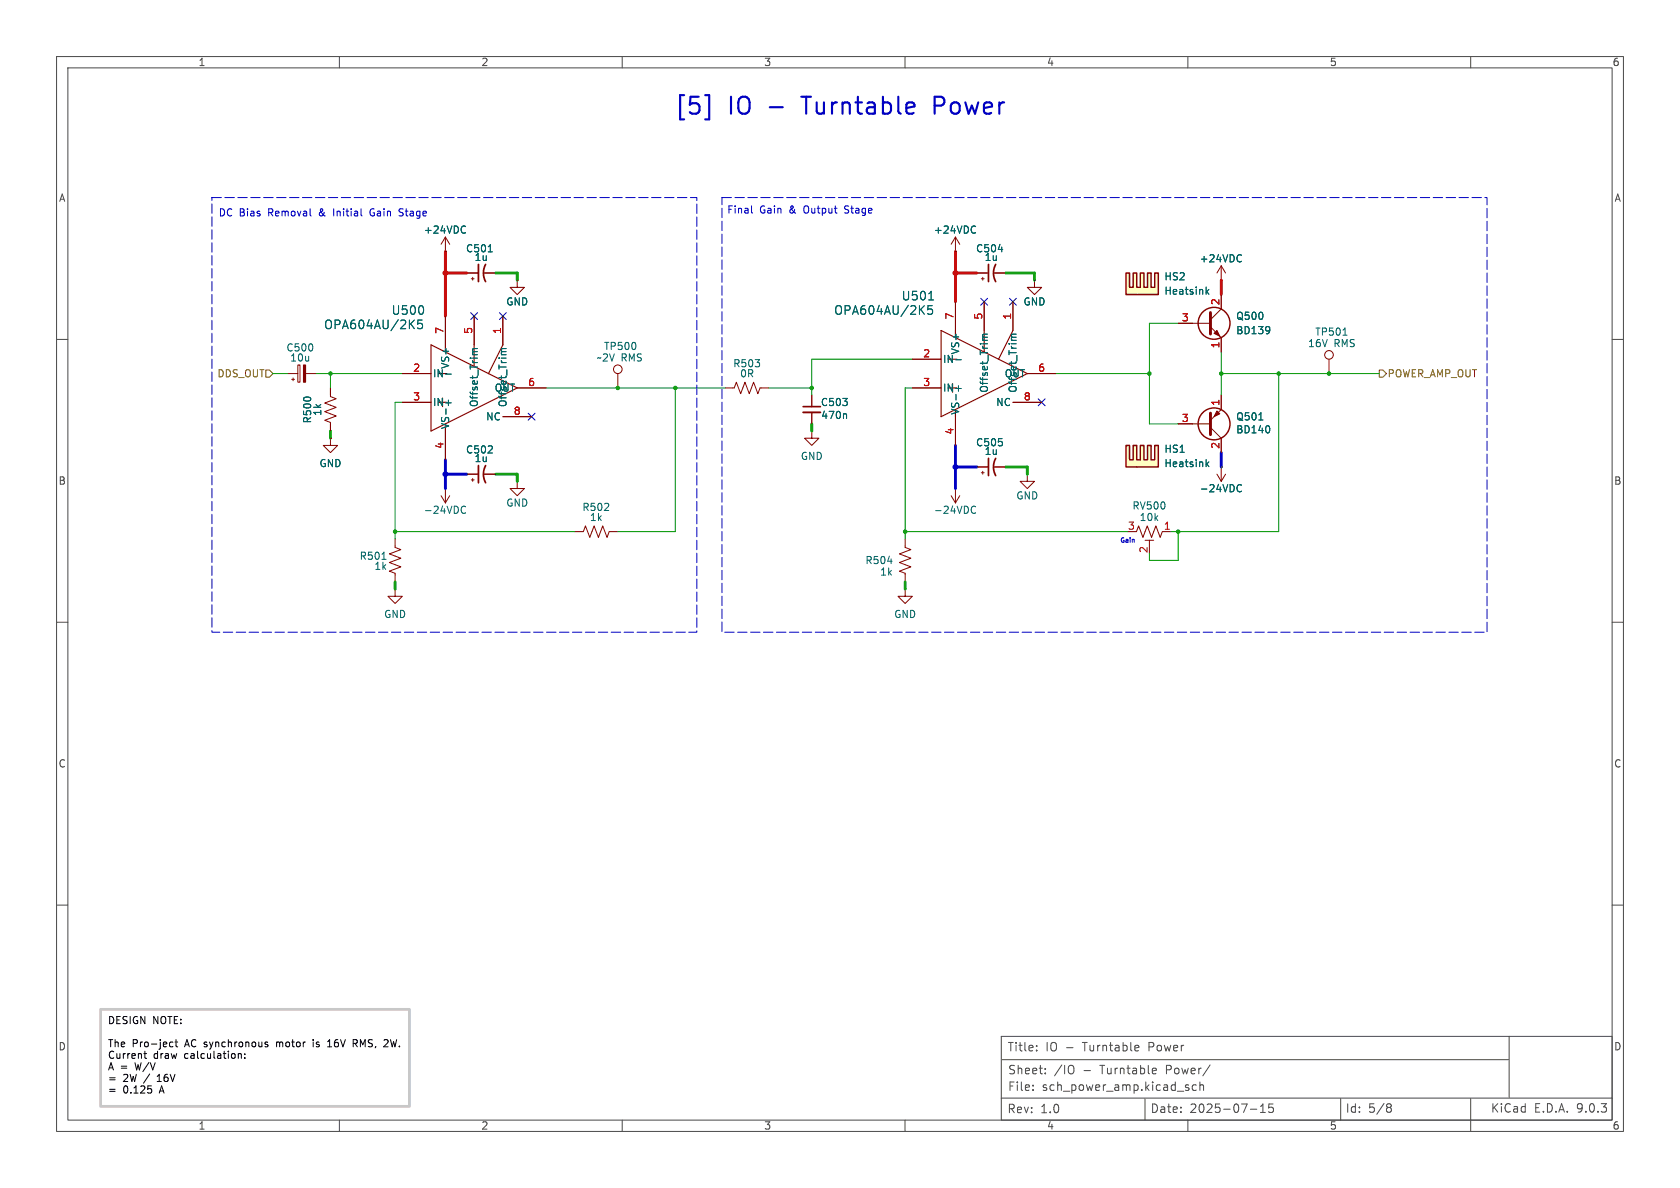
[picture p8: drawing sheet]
<svg xmlns="http://www.w3.org/2000/svg" width="297mm" height="210mm" viewBox="0 0 297 210" stroke-linecap="round" stroke-linejoin="round" font-family="sans-serif">
<g fill="none" stroke="#484848" stroke-width=".18">
<path d="M10 10h277v190h-277zM12 12h273v186h-273zM60 10v2M110 10v2M160 10v2M210 10v2M260 10v2M10 60h2M285 60h2M10 110h2M285 110h2M10 160h2"/>
<path d="M285 160h2M60 198v2M110 198v2M160 198v2M177 194.1h108M177 183.2h108v14.8h-108zM177.2 187.3h89.5M182.6 192.6v.2M182.6 191.8v.2M183.3 185.6v.2M183.3 184.9v.1M184.8 189.7v.1"/>
<path d="M184.8 188.9v.1M189.6 188.4a1.07 1.07 0 0 1 0 1.4M200.8 184.8l.5 .1v.2l-.7 .2M201.3 185.7l-.5 .1M202.4 194.3v3.7M203.9 188.8l.5 .1v.3l-.7 .1M204.4 189.8h-.5M209.8 192.3h.3l.1 .2-.2 .3h-.3M209.8 191.8h.3M210 198v2M211.5 191.8h-.4l-.3 .2v.5l.1 .2h.6M212.1 191.9l.2-.1h.4l.1 1"/>
<path d="M212.1 191.3v1.5M213.9 188.3l-1.3 1.9M221.1 196.1h1.1M222.8 196.7h.9M222.8 195.6l.5-.4v1.5M225.1 195.2h-.8v.7l.2-.2 .5 .1 .1 .2v.5l-.3 .2-.5-.2M237 194.2v3.8M245.4 195.8h.3M245.4 195.1l.4 .1 .2 .2-.3 .4M245.7 195.8l.2 .1 .1 .4-.2 .3h-.4M260 194.2v5.8M266.8 183.2v10.8"/>
</g>
<g fill="none" stroke="#840000" stroke-width=".18">
<path d="M168.9 53.3v5.1M172.7 48.3h2.1M173.5 49.3h.5M173.7 49v.5M174 53.3v5.1M175.8 48.3h2M179.1 53.3v5.1M161.3 63.5h5.1M161.3 68.6h5.1M168.9 73.7v5M179.1 71.1h5M181.6 66h5.1"/>
<path d="M234.9 63.5v2.5M91.4 85.1v1.3h1.3l-1.3 1.2-1.2-1.2h1.2M91.4 85.1h.1M101.6 94h1.5l.4-1 .8 2 .7-2 .8 2 .8-2 .7 2 .4-1h1.5M168.1 87.6l.8 1.3M168.9 86.4h.1M168.9 86.4v2.5M169.7 87.6l-.8 1.3M172.7 82.6h2.1M173.5 83.6h.5M173.7 83.3v.5M175.8 82.6h2"/>
<path d="M181.6 83.8v1.3h1.3l-1.3 1.3-1.3-1.3h1.3M181.6 83.8h.1M200.7 94h.2l.4-1 .8 2 .7-2 .8 2 .7-2 .8 2 .4-1M202.4 95.5h1.6M203.2 95.5v1M205.7 94h1.3M215.1 83.8l.8 1.3M215.9 82.6h.1M215.9 82.6v2.5M216.7 83.8l-.8 1.3"/>
<circle cx="234.9" cy="62.7" r=".76"/>
</g>
<path d="M174.8 46.7v3.1M176 46.7a3.2 3.2 0 0 0 0 3.1M174.8 81v3.1M176 81a3.2 3.2 0 0 0 0 3.1" fill="none" stroke="#840000" stroke-width=".3"/>
<g fill="none" stroke="#006464" stroke-width=".18">
<path d="M162.8 54.7l.6 .9M163.4 54l-.9 .9M164.2 53h.9M164.8 54h-.7l-.1 .8 .2-.2 .5 .1 .2 .2-.1 .5-.2 .2-.6-.2M173.9 59.6l-.2 .2M173.9 59.6h.7M174.6 59.1h-.8l-.1 .3 .2 .2M176.5 44.1h.8M179 59.6h.6M179 59.6l-.2 .2M179.6 59.1h-.7l-.1 .3 .2 .2M237.4 59.3h.7"/>
<path d="M169 63.6h.9M169 69.7v1M171.8 90.6l.3 .1 .4-.1M172.5 89.6l-.4-.1-.3 .2M218.8 86.8l.3 .1 .4-.1M219.5 85.8l-.4-.1-.3 .2"/>
</g>
<path d="M166.4 58.4l15.2 7.6-15.2 7.7zM168.9 58.4v1.3M174 58.4v3.8M179.1 58.4l-2.6 5.1" fill="none" stroke="#840000" stroke-width=".2"/>
<g fill="#ffffc2">
<path d="M199.1 48.3h.6v2.5h.6v-2.5h.7v2.5h.6l-.6 1.3h-1.9z"/>
<path d="M201.6 48.3h.6v2.5h.7v-2.5h.6v2.5h.6v-2.5h.7v3.8h-3.8l.6-1.3z"/>
</g>
<g fill="none" stroke="#840000" stroke-width=".25">
<path d="M199.1 48.3h.6v2.5h.6v-2.5h.7v2.5h.6v-2.5h.6v2.5h.7v-2.5h.6v2.5h.6v-2.5h.7v3.8h-5.7z"/>
<circle cx="214.6" cy="57.1" r="2.82"/>
<circle cx="214.6" cy="74.9" r="2.82"/>
</g>
<path d="M213.4 51.5l.3 .5M213.7 51.2l-.5 .5M219.2 45l.3 .2M219.5 46.2l-.3 .1M224.4 57.8v.1a1.07 1.07 0 0 1-.1 1M224.5 58.3l-.1 .2M222.5 74.2h.8M224.4 75.4l.1 .3-.1 .7" fill="none" stroke="#006464" stroke-width=".18"/>
<path d="M208.3 57.2h5.7M214 57.8l1.9 1.9v2.5M215.9 49.5h.1M215.9 52.1v2.5l-1.9 1.9M215.9 47v2.5M215.9 47l-.8 1.3M215.9 47l.8 1.3M208.3 74.9h5.7M214 75.6l1.9 1.9v2.5M215.9 69.9v2.5l-1.9 1.9" fill="none" stroke="#840000" stroke-width=".18"/>
<path d="M214 55.2v3.9M214 73v3.8" fill="none" stroke="#840000" stroke-width=".51"/>
<g fill="#840000" stroke="#840000" stroke-width=".18">
<path d="M214.6 58.9l.5-.5 .5 1z"/>
<path d="M215.1 72.6l.5 .6-1 .5z"/>
</g>
<g fill="#ffffc2">
<path d="M199.1 78.7h.6v2.6h.6v-2.6h.7v2.6h.6l-.6 1.3h-1.9z"/>
<path d="M201.6 78.7h.6v2.6h.7v-2.6h.6v2.6h.6v-2.6h.7v3.9h-3.8l.6-1.3z"/>
</g>
<path d="M199.1 78.7h.6v2.6h.6v-2.6h.7v2.6h.6v-2.6h.6v2.6h.7v-2.6h.6v2.6h.6v-2.6h.7v3.9h-5.7z" fill="none" stroke="#840000" stroke-width=".25"/>
<g fill="none" stroke="#006464" stroke-width=".18">
<path d="M82.1 39.9l.2 .2M172.2 39.9l.3 .2M72.6 57.2l.6 .9M73.2 56.6l-.8 .8M73.9 56.6l-.1 .7 .2-.1h.6l.1 .6-.3 .3-.6-.1M74.8 54.3v1M82.3 41.1l-.2 .1M86.3 44.5h.7M162.8 54.7l.6 .9M163.4 54l-.9 .9M164.2 53h.9M164.8 54h-.7l-.1 .8 .2-.2 .5 .1 .2 .2-.1 .5-.2 .2-.6-.2"/>
<path d="M172.5 41.1l-.3 .1M173.9 59.6l-.2 .2M173.9 59.6h.7M174.6 59.1h-.8l-.1 .3 .2 .2M176.5 44.1h.8M179 59.6h.6M179 59.6l-.2 .2M179.6 59.1h-.7l-.1 .3 .2 .2M213.4 51.5l.3 .5M213.7 51.2l-.5 .5M219.2 45l.3 .2M219.5 46.2l-.3 .1"/>
<path d="M224.4 57.8v.1a1.07 1.07 0 0 1-.1 1M224.5 58.3l-.1 .2M78.8 66.1h1M78.8 72.3v.9M83.7 62.2l-.1 .1M83.7 62.2h.7M84.4 61.6l-.8 .1v.3l.1 .2M88.8 62.2h.7M88.8 62.2l-.2 .1M89.5 61.6l-.8 .1-.1 .3 .2 .2M149.5 73.1l.2 .2v.7M169 63.6h.9"/>
<path d="M169 69.7v1M222.5 74.2h.8M224.4 75.4l.1 .3-.1 .7M67.5 98.9h.7M81.6 90.6l.3 .1 .4-.1M82.3 89.6l-.4-.1-.3 .2M156.9 99.2h.8M213.4 82l.3 .5M213.7 81.6l-.5 .5M218.8 86.8l.3 .1 .4-.1M219.5 85.8l-.4-.1-.3 .2"/>
</g>
<path d="M84.6 46.7v3.1M85.9 46.7a3.2 3.2 0 0 0 0 3.1M142 71.9h3M84.6 82.3v3M85.9 82.3a3.2 3.2 0 0 0 0 3" fill="none" stroke="#840000" stroke-width=".3"/>
<g fill="none" stroke="#840000" stroke-width=".18">
<path d="M78.7 44.5h.1M78.7 41.9l-.7 1.3M78.7 41.9l.8 1.3M78.7 41.9v2.6M78.7 55.9v5.1M82.5 48.3h2.1M83.3 49.3h.5M83.6 49v.5M83.8 55.9v5.1M85.6 48.3h2M88.9 55.9v5.1M91.4 49.5v1.3h1.3l-1.3 1.3-1.2-1.3h1.2"/>
<path d="M91.4 49.5h.1M168.9 44.5h.1M168.9 41.9l-.8 1.3M168.9 41.9l.8 1.3M168.9 41.9v2.6M168.9 53.3v5.1M172.7 48.3h2.1M174 53.3v5.1M175.8 48.3h2M179.1 53.3v5.1M182.9 49.5v1.3h1.2l-1.2 1.3-1.3-1.3h1.3M182.9 49.5h.1"/>
<path d="M208.3 57.2h2.5M215.9 49.5h.1M215.9 52.1v2.5M215.9 59.7v2.5M50.8 66h1.9M51.6 67.1h.5M51.8 66.8v.5M52.7 64.5h.3v3.1h-.3zM54 66h1.9M58.4 68.6v1.5l1 .4-2 .7 2 .8-2 .8 2 .7-2 .8 1 .4v1.5M58.4 77.5v1.2h1.3l-1.3 1.3-1.3-1.3h1.3M58.4 77.5h.1"/>
<path d="M71.1 66h5.1M71.1 71.1h5.1M78.7 76.2v5.1M88.9 73.7h5.1M91.4 68.6h5.1M109.2 66v2.6M128.3 68.6h1.5l.4-1 .7 2 .8-2 .8 2 .7-2 .8 2 .4-1h1.5M143.5 76.2v1.3h1.3l-1.3 1.2-1.3-1.2h1.3M143.5 76.2h.1M143.5 69.9v2M143.5 72.9v2M161.3 68.6h5.1"/>
<path d="M161.3 63.5h5.1M168.9 73.7v5M179.1 71.1h5M181.6 66h5.1M208.3 74.9h2.5M215.9 69.9v2.5M215.9 77.5v2.5M69.8 95.3v1.5l1.1 .4-2.1 .7 2.1 .8-2.1 .7 2.1 .8-2.1 .8 1 .3v1.6M78 87.6l.7 1.3M78.7 86.4h.1M78.7 86.4v2.5M79.5 87.6l-.8 1.3"/>
<path d="M82.5 83.8h2.1M83.3 84.8h.5M83.6 84.6v.5M85.6 83.8h2M160 95.3v1.5l1 .4-2 .7 2 .8-2 .7 2 .8-2 .8 1 .3v1.6M172.7 82.6h2.1M175.8 82.6h2M215.9 82.6h.1M69.8 104.1v1.3h1.3l-1.3 1.3-1.2-1.3h1.2M69.8 104.1h.1M160 104.1v1.3h1.3l-1.3 1.3-1.3-1.3h1.3M160 104.1h.1"/>
<circle cx="109.2" cy="65.3" r=".76"/>
</g>
<path d="M53.6 64.5h.4v3.1h-.4z" fill="#840000" stroke="#840000" stroke-width=".18"/>
<path d="M76.2 61l15.2 7.6-15.2 7.6zM78.7 61v1.2M83.8 61v3.8M88.9 61l-2.5 5" fill="none" stroke="#840000" stroke-width=".2"/>
<path d="M142 72.9h3" fill="none" stroke="#840000" stroke-width=".33"/>
<path d="M47 65.4h.6l.7 .6-.7 .7h-.6zM243.8 65.4h.7l.6 .6-.6 .7h-.7z" fill="none" stroke="#725600" stroke-width=".18"/>
<g fill="none" stroke="#009600" stroke-width=".18">
<path d="M208.3 57.2h-5.1v17.7h5.1M48.3 66h2.5M55.9 66h15.2M58.4 66v2.6M71.1 71.1h-1.3v24.2M96.5 68.6h31.8M119.4 68.6v25.4h-10.2M135.9 68.6h7.6M161.3 63.5h-17.8v6.4M161.3 68.6h-1.3v26.7M186.7 66h16.5M215.9 66h27.9"/>
<path d="M215.9 62.2v7.7M226.1 66v28h-19.1M69.8 94h31.8M160 94h39.4M208.3 94v5.1h-5.1v-1.3"/>
</g>
<path d="M168.9 78.7v7.7M78.7 81.3v5.1M78.7 83.8h3.8M168.9 82.6h3.8M215.9 80v2.6" fill="none" stroke="#0000c2" stroke-width=".51"/>
<path d="M87.6 48.3h3.8v1.2M177.8 48.3h5.1v1.2M58.4 76.2v1.3M143.5 74.9v1.3M87.6 83.8h3.8v1.3M177.8 82.6h3.8v1.2M69.8 102.9v1.2M160 102.9v1.2" fill="none" stroke="#00c200" stroke-width=".51"/>
<path d="M78.7 44.5v11.4M78.7 48.3h3.8M168.9 44.5v8.8M168.9 48.3h3.8M215.9 49.5v2.6" fill="none" stroke="#f00" stroke-width=".51"/>
<path d="M83.2 55.3l1.2 1.2M84.4 55.3l-1.2 1.2M88.3 55.3l1.2 1.2M89.5 55.3l-1.2 1.2M173.4 52.7l1.2 1.2M174.6 52.7l-1.2 1.2M178.5 52.7l1.2 1.2M179.7 52.7l-1.2 1.2M93.4 73.1l1.2 1.2M94.6 73.1l-1.2 1.2M183.5 70.5l1.3 1.2M184.8 70.5l-1.3 1.2" fill="none" stroke="#000084" stroke-width=".18"/>
<path d="M124.7 16.8h.7v4.3h-.7M136.1 19h2.3M161.5 18.2l.2 .6-1.5 .3M165.2 18.7h1.2M166.4 17.1h-1.2v3" fill="none" stroke="#0000c2" stroke-width=".38"/>
<path d="M17.8 178.4h54.6v17.2h-54.6z" fill="none" stroke="#c8c8c8" stroke-width=".5"/>
<g fill="none" stroke="#000" stroke-width=".18">
<path d="M25.6 185.8v1.1l.3 .2M26.2 192h.6M26.6 192.4l.2 .3v.3l-.2 .2M30 184.9l.2 .1h.4M30.6 184.3l-.4-.1-.2 .1M30.9 184.2h.5M31.1 183.8v1.1l.3 .1M42.1 186.2v.9M42.7 186.4v.7M43.3 187v.1M46.9 184.6l.4 .1 .1 .2-.2 .1h-.4M46.9 184.3h.4"/>
<path d="M55.4 183.8v.1M55.4 184.2v.8M57.9 185h.7M57.9 184.1l.4-.3v1.2M62.4 183.8h.6M62.7 184.4l.5 .6M63 184.4h-.6M68.1 183.8h.3l.2 .2M68.6 184.1l-.8 .9h.8"/>
</g>
<path d="M54.9 38.1l.1 .1M65.6 37l-.2 .4 .2 .7M70.5 38.1l.5 .1M71.1 36.9h-.3l-.3 .2 .2 .3 .3 .2M132.9 36.4v1.1l.1 .2" fill="none" stroke="#0000c2" stroke-width=".18"/>
<path d="M37.5 34.9h85.7v76.9h-85.7zM127.6 34.9h135.3v76.9h-135.3z" fill="none" stroke="#0000c2" stroke-width=".18" stroke-dasharray="1.7 .6"/>
<g fill="#009600" stroke="#009600" stroke-width=".18">
<circle cx="69.8" cy="94" r=".3"/>
<circle cx="58.4" cy="66" r=".3"/>
<circle cx="109.2" cy="68.6" r=".3"/>
<circle cx="160" cy="94" r=".3"/>
<circle cx="143.5" cy="68.6" r=".3"/>
<circle cx="119.4" cy="68.6" r=".3"/>
<circle cx="215.9" cy="66" r=".3"/>
<circle cx="208.3" cy="94" r=".3"/>
<circle cx="234.9" cy="66" r=".3"/>
<circle cx="226.1" cy="66" r=".3"/>
<circle cx="203.2" cy="66" r=".3"/>
</g>
<g fill="#f00" stroke="#f00" stroke-width=".18">
<circle cx="78.7" cy="48.3" r=".43"/>
<circle cx="168.9" cy="48.3" r=".43"/>
</g>
<g fill="#0000c2" stroke="#0000c2" stroke-width=".18">
<circle cx="78.7" cy="83.8" r=".43"/>
<circle cx="168.9" cy="82.6" r=".43"/>
</g>
<g font-size="4.2" fill="#0000c2">
<text x="119.1" y="20.8">[5]</text>
<text x="128.8" y="20.8">IO</text>
<text x="142.7" y="20.8">Turntable</text>
<text x="166.4" y="20.8">Power</text>
</g>
<g font-size="2.1" fill="#006464">
<text x="159.3" y="53.3">U501</text>
<text x="57.2" y="58.4">OPA604AU/2K5</text>
<text x="69.1" y="55.9">U500</text>
<text x="147.4" y="55.9">OPA604AU/2K5</text>
</g>
<g font-size="2.1" fill="#484848">
<text x="178" y="186.1">Title:</text>
<text x="178.1" y="190.1">Sheet:</text>
<text x="184.8" y="186.1">IO -</text>
<text x="186.3" y="190.1">/IO</text>
<text x="191.5" y="190.1">-</text>
<text x="191.6" y="186.1">Turntable</text>
<text x="194.7" y="190.1">Turntable</text>
<text x="203.3" y="186.1">Power</text>
<text x="206.4" y="190.1">Power/</text>
<text x="178" y="197">Rev:</text>
<text x="178.1" y="193.1">File:</text>
<text x="183.9" y="197">1.0</text>
<text x="184.2" y="193.1">sch_power_amp.kicad_sch</text>
<text x="203.3" y="196.9">Date:</text>
<text x="210.3" y="196.9">2025-07-15</text>
<text x="237.8" y="196.9">Id:</text>
<text x="241.9" y="196.9">5/8</text>
<text x="263.5" y="196.9">KiCad</text>
<text x="271.2" y="196.9">E.D.A.</text>
<text x="278.8" y="196.9">9.0.3</text>
</g>
<g font-size="1.8" fill="#484848">
<text x="35" y="11.9">1</text>
<text x="85" y="11.9">2</text>
<text x="135" y="11.9">3</text>
<text x="185" y="11.9">4</text>
<text x="235" y="11.9">5</text>
<text x="285" y="11.9">6</text>
<text x="10.3" y="35.9">A</text>
<text x="285.3" y="35.9">A</text>
<text x="10.3" y="85.9">B</text>
<text x="285.3" y="85.9">B</text>
<text x="10.3" y="135.9">C</text>
<text x="285.3" y="135.9">C</text>
<text x="10.3" y="185.9">D</text>
<text x="285.3" y="185.9">D</text>
<text x="35" y="199.9">1</text>
<text x="85" y="199.9">2</text>
<text x="135" y="199.9">3</text>
<text x="185" y="199.9">4</text>
<text x="235" y="199.9">5</text>
<text x="285" y="199.9">6</text>
</g>
<g font-size="1.8" fill="#0000c2">
<text x="38.6" y="38.5">DC Bias</text>
<text x="47.5" y="38.5">Removal</text>
<text x="56.7" y="38.5">&amp;</text>
<text x="59.4" y="38.5">Initial</text>
<text x="66.1" y="38.5">Gain</text>
<text x="71.4" y="38.5">Stage</text>
<text x="128.5" y="38">Final</text>
<text x="134.3" y="38">Gain</text>
<text x="139.6" y="38">&amp;</text>
<text x="142.4" y="38">Output</text>
<text x="149.8" y="38">Stage</text>
</g>
<g font-size="1.8" fill="#006464">
<text x="74.8" y="41.5">+24VDC</text>
<text x="165" y="41.5">+24VDC</text>
<text x="82.3" y="44.8">C501</text>
<text x="83.8" y="46.3">1u</text>
<text x="172.5" y="44.8">C504</text>
<text x="174" y="46.3">1u</text>
<text x="212" y="46.6">+24VDC</text>
<text x="205.7" y="49.8">HS2</text>
<text x="205.7" y="52.3">Heatsink</text>
<text x="89.4" y="54.2">GND</text>
<text x="180.8" y="54.2">GND</text>
<text x="218.4" y="59.3">BD139</text>
<text x="218.4" y="56.7">Q500</text>
<text x="232.4" y="59.5">TP501</text>
<text x="50.5" y="62.3">C500</text>
<text x="51.2" y="64.1">10u</text>
<text x="79.6" y="65.3" transform="rotate(-90 79.6 65.3)">VS+</text>
<text x="105.4" y="64.1">~2V RMS</text>
<text x="106.7" y="62.1">TP500</text>
<text x="129.5" y="65.1">R503</text>
<text x="166.6" y="64.4">IN-</text>
<text x="169.8" y="62.7" transform="rotate(-90 169.8 62.7)">VS+</text>
<text x="231.1" y="61.6">16V</text>
<text x="235.8" y="61.6">RMS</text>
<text x="76.5" y="66.9">IN-</text>
<text x="76.5" y="72">IN+</text>
<text x="87.4" y="69.4">OUT</text>
<text x="130.7" y="66.9">0R</text>
<text x="145" y="72">C503</text>
<text x="166.6" y="69.4">IN+</text>
<text x="174.9" y="69.5" transform="rotate(-90 174.9 69.5)">Offset_Trim</text>
<text x="176" y="72">NC</text>
<text x="177.5" y="66.9">OUT</text>
<text x="179.9" y="69.5" transform="rotate(-90 179.9 69.5)">Offset_Trim</text>
<text x="55.2" y="74.9" transform="rotate(-90 55.2 74.9)">R500</text>
<text x="57" y="73.6" transform="rotate(-90 57 73.6)">1k</text>
<text x="79.6" y="75.9" transform="rotate(-90 79.6 75.9)">VS-</text>
<text x="84.7" y="72.1" transform="rotate(-90 84.7 72.1)">Offset_Trim</text>
<text x="85.8" y="74.5">NC</text>
<text x="89.8" y="72.1" transform="rotate(-90 89.8 72.1)">Offset_Trim</text>
<text x="145.1" y="74.3">470n</text>
<text x="169.8" y="73.4" transform="rotate(-90 169.8 73.4)">VS-</text>
<text x="218.4" y="76.8">BD140</text>
<text x="218.4" y="74.5">Q501</text>
<text x="56.4" y="82.8">GND</text>
<text x="82.3" y="80.4">C502</text>
<text x="83.8" y="81.9">1u</text>
<text x="141.5" y="81.5">GND</text>
<text x="172.5" y="79.1">C505</text>
<text x="174" y="80.6">1u</text>
<text x="205.7" y="80.2">HS1</text>
<text x="205.7" y="82.8">Heatsink</text>
<text x="89.4" y="89.8">GND</text>
<text x="179.6" y="88.5">GND</text>
<text x="212" y="87.2">-24VDC</text>
<text x="74.8" y="91">-24VDC</text>
<text x="102.9" y="90.5">R502</text>
<text x="104.2" y="92.3">1k</text>
<text x="165" y="91">-24VDC</text>
<text x="200.1" y="90.3">RV500</text>
<text x="201.4" y="92.3">10k</text>
<text x="63.5" y="99.2">R501</text>
<text x="66.1" y="100.9">1k</text>
<text x="152.9" y="99.9">R504</text>
<text x="155.5" y="102">1k</text>
<text x="67.8" y="109.4">GND</text>
<text x="158" y="109.4">GND</text>
</g>
<g font-size="1.8" fill="#a90000">
<text x="78.5" y="59.1" transform="rotate(-90 78.5 59.1)">7</text>
<text x="83.6" y="59.1" transform="rotate(-90 83.6 59.1)">5</text>
<text x="88.6" y="59.1" transform="rotate(-90 88.6 59.1)">1</text>
<text x="168.7" y="56.6" transform="rotate(-90 168.7 56.6)">7</text>
<text x="173.7" y="56.6" transform="rotate(-90 173.7 56.6)">5</text>
<text x="178.8" y="56.6" transform="rotate(-90 178.8 56.6)">1</text>
<text x="208.8" y="56.9">3</text>
<text x="215.6" y="54" transform="rotate(-90 215.6 54)">2</text>
<text x="73" y="65.8">2</text>
<text x="163.1" y="63.2">2</text>
<text x="183.4" y="65.8">6</text>
<text x="215.6" y="61.7" transform="rotate(-90 215.6 61.7)">1</text>
<text x="73" y="70.9">3</text>
<text x="93.3" y="68.3">6</text>
<text x="163.1" y="68.3">3</text>
<text x="180.9" y="70.9">8</text>
<text x="215.6" y="71.8" transform="rotate(-90 215.6 71.8)">1</text>
<text x="90.7" y="73.4">8</text>
<text x="168.7" y="76.9" transform="rotate(-90 168.7 76.9)">4</text>
<text x="208.8" y="74.7">3</text>
<text x="78.5" y="79.4" transform="rotate(-90 78.5 79.4)">4</text>
<text x="215.6" y="79.4" transform="rotate(-90 215.6 79.4)">2</text>
<text x="199.3" y="93.7">3</text>
<text x="205.7" y="93.7">1</text>
<text x="202.9" y="97.9" transform="rotate(-90 202.9 97.9)">2</text>
</g>
<g font-size="1.8" fill="#725600">
<text x="38.3" y="66.9">DDS_OUT</text>
<text x="245.2" y="66.9">POWER_AMP_OUT</text>
</g>
<g font-size="1.8">
<text x="19" y="181.4">DESIGN NOTE:</text>
<text x="19" y="185.5">The</text>
<text x="23.4" y="185.5">Pro-ject</text>
<text x="32.8" y="185.5">AC synchronous</text>
<text x="49.3" y="185.5">motor</text>
<text x="56" y="185.5">is</text>
<text x="58.8" y="185.5">16V</text>
<text x="63.5" y="185.5">RMS,</text>
<text x="69.2" y="185.5">2W.</text>
<text x="19" y="187.5">Current</text>
<text x="19" y="189.5">A =</text>
<text x="19" y="191.6">=</text>
<text x="21.7" y="191.6">2W /</text>
<text x="24" y="189.5">W/V</text>
<text x="27.1" y="187.5">draw</text>
<text x="28.1" y="191.6">16V</text>
<text x="32.7" y="187.5">calculation:</text>
<text x="19" y="193.6">=</text>
<text x="21.7" y="193.6">0.125</text>
<text x="28.3" y="193.6">A</text>
</g>
<text font-size="1.1" fill="#0000c2" x="197.9" y="96.1">Gain</text>
</svg>
